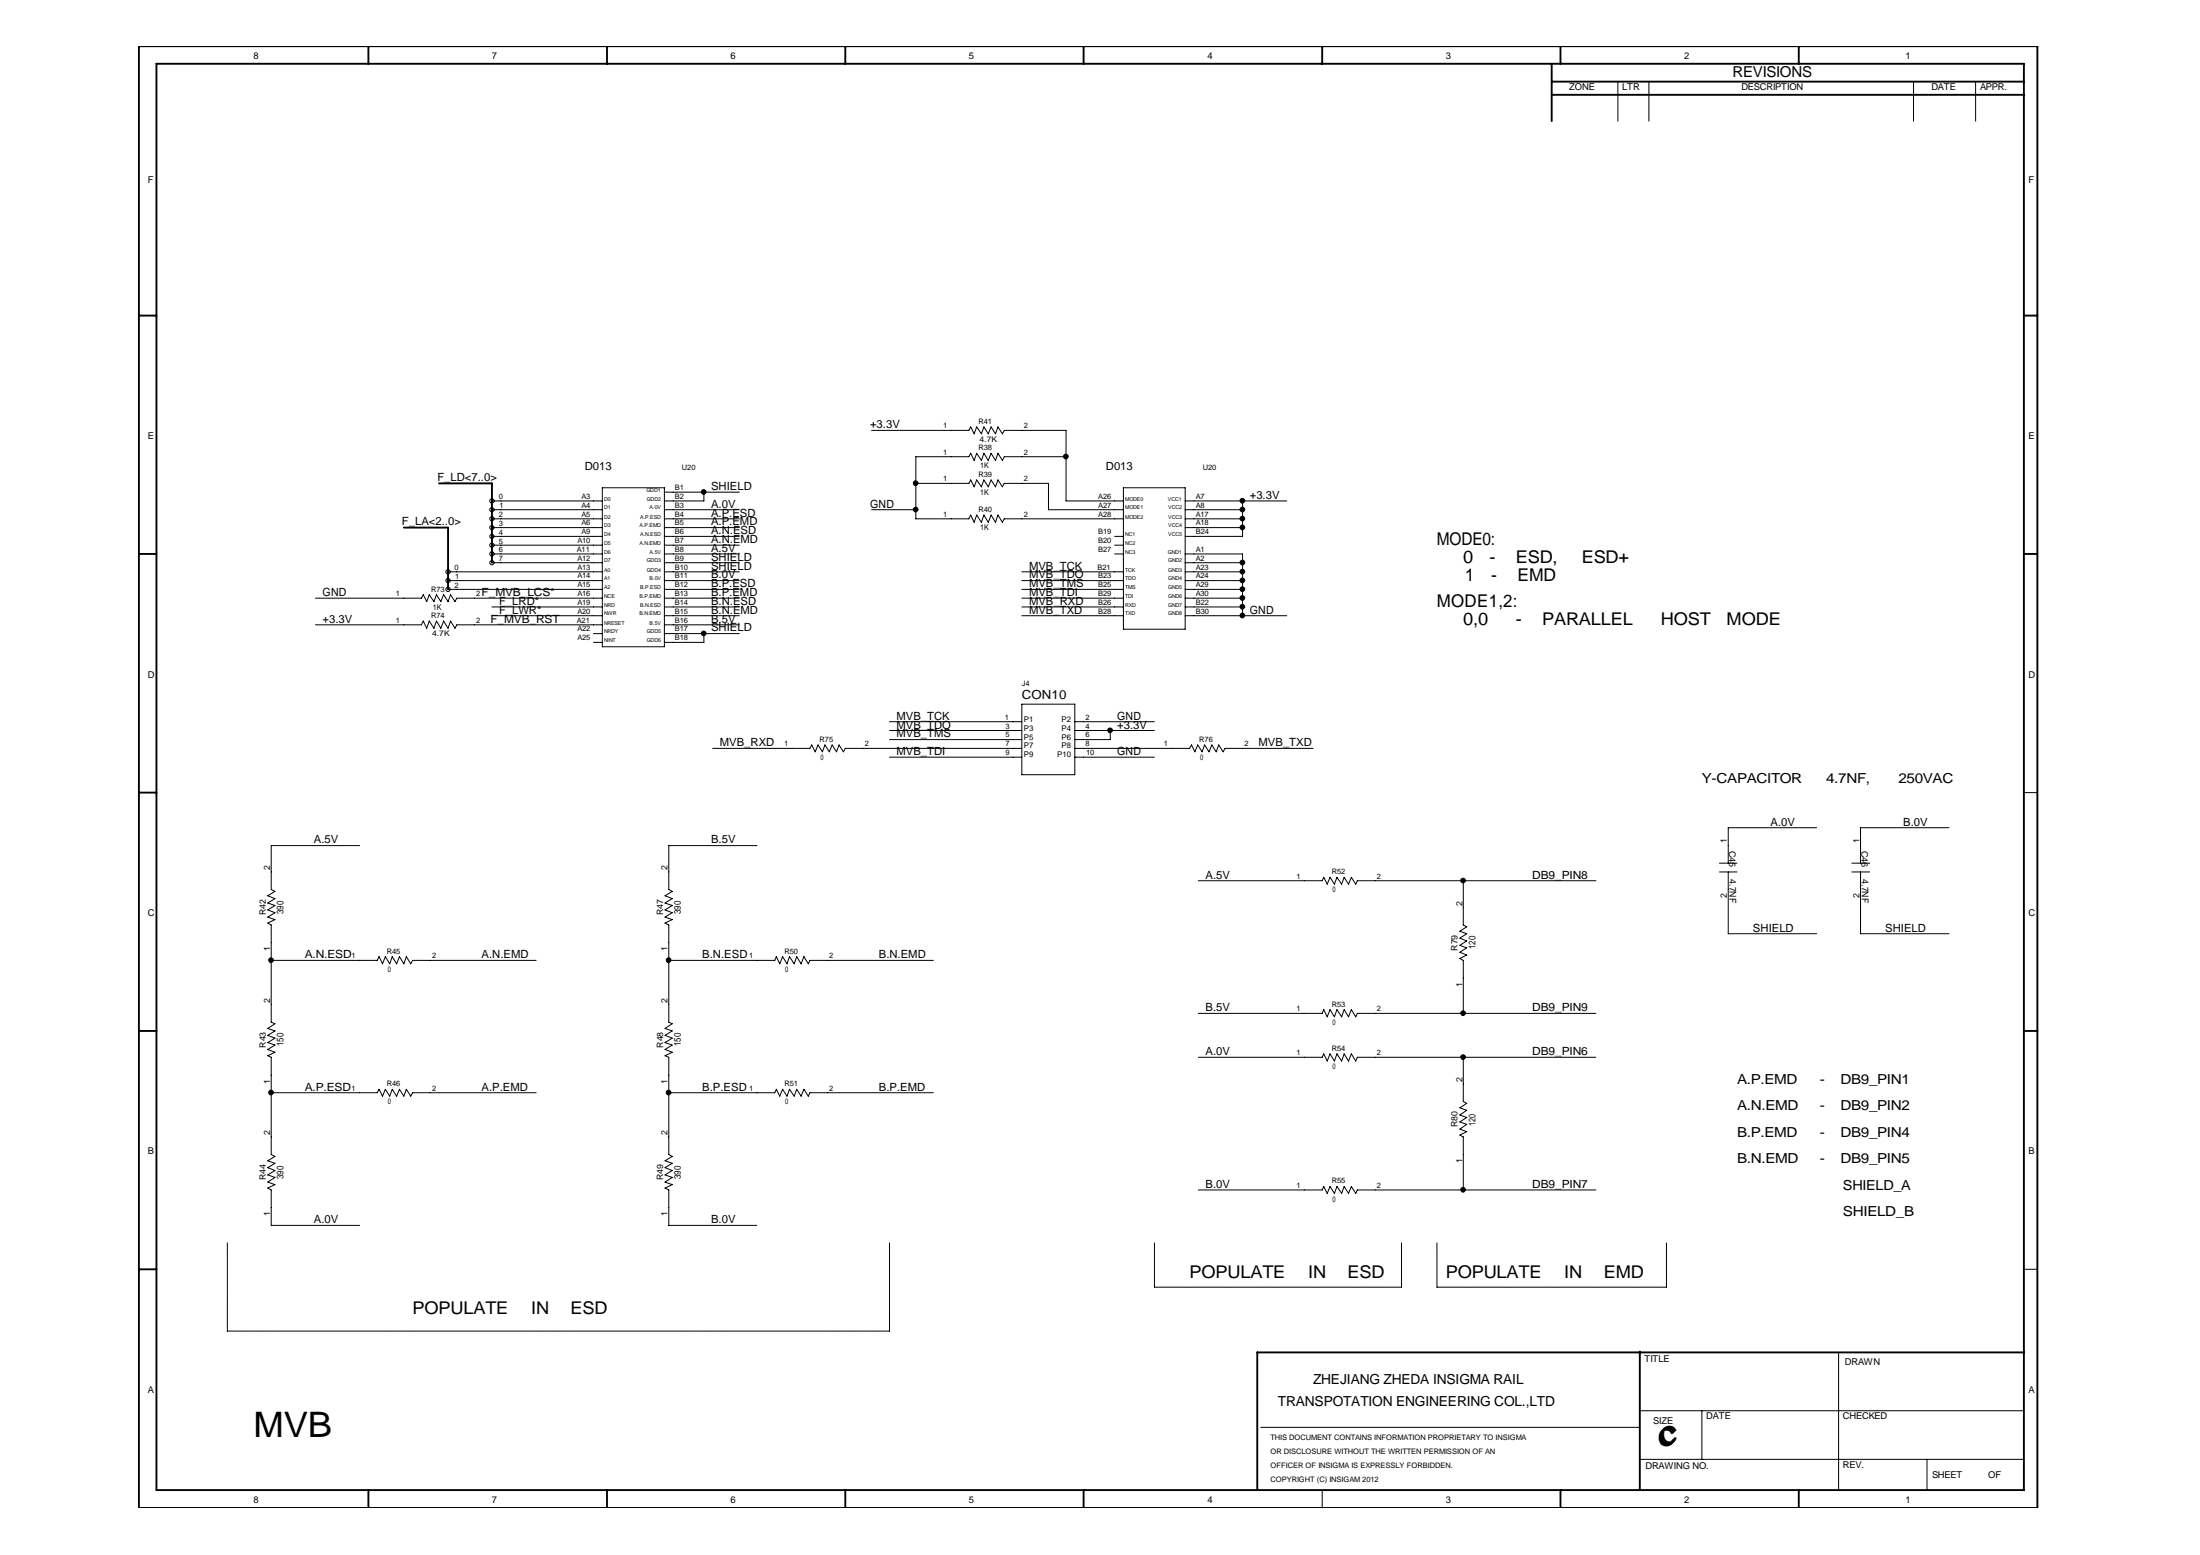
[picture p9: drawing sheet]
<svg xmlns="http://www.w3.org/2000/svg" width="297mm" height="210mm" viewBox="0 0 297 210" stroke-linecap="round" stroke-linejoin="round" font-family="sans-serif">
<g fill="none" stroke="#000" stroke-width=".25">
<path d="M18.8 6.2h256.3v197.4h-256.3zM21.1 8.6h252.2v192.5h-252.2zM49.7 6.2v2.4M82 6.2v2.4M114.1 6.2v2.4M146.3 6.2v2.4M178.5 6.2v2.4M209.5 11h63.8M209.5 8.6v7.8M209.5 12.8h63.8M210.7 6.2v2.4M242.9 6.2v2.4"/>
<path d="M18.8 42.6h2.3M273.3 42.6h1.8M18.8 74.8h2.3M54.5 71.2h6v8.4M59.3 65.2h7.1v10.8M273.3 74.8h1.8M18.8 107h2.3M18.8 139.2h2.3M273.3 139.2h1.8M18.8 171.3h2.3M221.4 182.4v18.7M273.3 182.6h-103.5v18.5"/>
<path d="M49.7 201.1v2.5M82 201.1v2.5M114.1 201.1v2.5M146.3 201.1v2.5M210.7 201.1v2.5M242.9 201.1v2.5"/>
</g>
<path d="M30.7 179.7h89.4M30.7 167.8v11.9M120.1 179.7v-11.9M155.9 173.8h33.3M155.9 167.8v6M189.2 173.8v-6M194 173.8h31M194 167.8v6M225 173.8v-6" fill="none" stroke="#000" stroke-width=".14" stroke-dasharray=".3 .1"/>
<g fill="none" stroke="#000" stroke-width=".14">
<path d="M218.4 11v5.4M222.6 11v5.4M258.4 11v5.4M266.7 11v5.4M117.7 58.1h13.1l.3-.5 .4 1 .4-1 .6 1 .3-1 .6 1 .4-1 .6 1 .3-1 .6 1 .3-.5h8.3v9.5h7.8M60.5 77.2h20.8M60.5 78.4h20.8M60.5 79.6h20.8M66.4 67.6h14.9M66.4 68.8h14.9M66.4 70h14.9M66.4 71.2h14.9"/>
<path d="M66.4 72.4h14.9M66.4 73.6h14.9M66.4 74.8h14.9M66.4 76h14.9M81.3 65.8h8.4v21.5h-8.4zM89.7 68.8h10.1M89.7 70h10.1M89.7 71.2h10.1M89.7 72.4h10.1M89.7 73.6h10.1M89.7 74.8h10.1M89.7 76h10.1"/>
<path d="M89.7 77.2h10.1M89.7 78.4h10.1M89.7 79.6h10.1M89.7 66.4h10.1M95 66.4v1.2h-5.3M117.7 68.8h6M123.7 65.2h7.1l.3-.4 .4 .9 .4-.9 .6 .9 .3-.9 .6 .9 .4-.9 .6 .9 .3-.9 .6 .9 .3-.5h6v3.6h10.1M138 77.2h13.7M138 78.4h13.7M138 79.6h13.7M143.9 61.7h-8.3l-.3 .5-.6-1-.3 1-.6-1-.4 1-.6-1-.3 1-.6-1-.4 1-.4-1-.3 .5h-7.1v8.3h7.1l.3-.5 .4 1 .4-1 .6 1 .3-1 .6 1 .4-1 .6 1 .3-1 .6 1 .3-.5h16.1M150.5 72.4h1.2"/>
<path d="M150.5 73.6h1.2M150.5 74.8h1.2M151.7 65.8h8.3v19.1h-8.3zM160 67.6h13.7M160 68.8h7.8M160 70h7.8M160 71.2h7.8M160 74.8h7.8v8.3M160 76h7.8M160 77.2h7.8M160 78.4h7.8M160 79.6h7.8"/>
<path d="M167.8 67.6v4.8h-7.8M42.6 80.7h14.3l.2-.4 .5 .9 .4-.9 .6 .9 .3-.9 .6 .9 .4-.9 .6 .9 .3-.9 .6 .9 .3-.5h19.6M42.6 84.3h14.3l.2-.5 .5 1 .4-1 .6 1 .3-1 .6 1 .4-1 .6 1 .3-1 .6 1 .3-.5h19.6M66.4 81.9h14.9M66.4 83.1h14.9M80.1 85.5h1.2M80.1 86.7h1.2M89.7 80.7h10.1M89.7 81.9h10.1M89.7 83.1h10.1M89.7 84.3h10.1M89.7 85.5h10.1"/>
<path d="M95 85.5v1.2h-5.3M120.1 97.4h17.9M120.1 99.8h17.9M120.1 98.6h17.9M138 80.7h13.7M138 81.9h13.7M138 83.1h13.7M138 95.1h7.1v9.5h-7.1zM145.1 97.4h10.8M145.1 98.6h10.8M149.9 98.6v1.2h-4.8M160 80.7h7.8"/>
<path d="M160 81.9h7.8M160 83.1h13.7M48.6 114.1h-12v6l.5 .2-.9 .6 .9 .4-.9 .6 .9 .3-.9 .6 .9 .4-.9 .6 .9 .3-.9 .5 .4 .3v13.1l.5 .2-.9 .6 .9 .4-.9 .6 .9 .3-.9 .6 .9 .4-.9 .6 .9 .3-.9 .5 .4 .2v13.1l.5 .3-.9 .6 .9 .3-.9 .6 .9 .4-.9 .6 .9 .3-.9 .7 .9 .3-.9 .5 .4 .2v4.8h12M96.2 101h13.1l.3-.4 .5 .9 .3-.9 .6 .9 .4-.9 .6 .9 .4-.9 .5 .9 .4-.9 .6 .9 .2-.5h23.9M102.2 114.1h-11.9v6l.5 .2-1 .6 1 .4-1 .6 1 .3-1 .6 1 .4-1 .6 1 .3-1 .5 .5 .3v13.1l.5 .2-1 .6 1 .4-1 .6 1 .3-1 .6 1 .4-1 .6 1 .3-1 .5 .5 .2v13.1l.5 .3-1 .6 1 .3-1 .6 1 .4-1 .6 1 .3-1 .7 1 .3-1 .5 .5 .2v4.8h11.9M120.1 102.2h17.9M145.1 101h15.5l.3-.4 .4 .9 .4-.9 .6 .9 .3-.9 .6 .9 .4-.9 .6 .9 .3-.9 .6 .9 .3-.5h11.9M145.1 102.2h10.8M161.8 118.9h16.7l.2-.5 .5 1 .4-1 .6 1 .3-1 .6 1 .4-1 .6 1 .4-1 .5 1 .3-.5h32.2M197.6 118.9v6l.4 .2-.9 .6 .9 .3-.9 .6 .9 .4-.9 .6 .9 .3-.9 .6 .9 .4-.9 .5 .5 .2v7.2M232.2 117.7h2.3M232.2 116.5h2.3"/>
<path d="M233.3 117.7v8.3h12M245.3 111.7h-12v4.8M250 117.7h2.4M250 116.5h2.4M251.2 117.7v8.3h11.9M263.1 111.7h-11.9v4.8M273.3 107h1.8M36.6 129.6h14.3l.3-.5 .4 1 .4-1 .6 1 .4-1 .6 1 .3-1 .6 1 .4-1 .6 1 .2-.5h16.7M90.3 129.6h14.3l.2-.5 .5 1 .4-1 .6 1 .3-1 .6 1 .4-1 .6 1 .3-1 .6 1 .2-.5h16.7M161.8 136.8h16.7l.2-.5 .5 1 .4-1 .6 1 .3-1 .6 1 .4-1 .6 1 .4-1 .5 1 .3-.5h32.2M36.6 147.5h14.3l.3-.5 .4 1 .4-1 .6 1 .4-1 .6 1 .3-1 .6 1 .4-1 .6 1 .2-.5h16.7M90.3 147.5h14.3l.2-.5 .5 1 .4-1 .6 1 .3-1 .6 1 .4-1 .6 1 .3-1 .6 1 .2-.5h16.7"/>
<path d="M161.8 142.7h16.7l.2-.4 .5 .9 .4-.9 .6 .9 .3-.9 .6 .9 .4-.9 .6 .9 .4-.9 .5 .9 .3-.5h32.2M197.6 142.7v6l.4 .2-.9 .6 .9 .4-.9 .6 .9 .3-.9 .6 .9 .4-.9 .6 .9 .4-.9 .4 .5 .3v7.1M161.8 160.6h16.7l.2-.4 .5 .9 .4-.9 .6 .9 .3-.9 .6 .9 .4-.9 .6 .9 .4-.9 .5 .9 .3-.5h32.2M273.3 171.3h1.8M170.2 192.7h51.2M221.4 197h51.9M221.4 190.4h51.9M229.8 190.4v6.6M248.2 182.7v18.4M260.2 197v4.1M178.5 201.1v2.5"/>
<circle cx="60.5" cy="77.2" r=".3"/>
<circle cx="60.5" cy="79.6" r=".3"/>
<circle cx="60.5" cy="78.4" r=".3"/>
<circle cx="66.4" cy="67.6" r=".3"/>
<circle cx="66.4" cy="70" r=".3"/>
<circle cx="66.4" cy="72.4" r=".3"/>
<circle cx="66.4" cy="74.8" r=".3"/>
<circle cx="66.4" cy="68.8" r=".3"/>
<circle cx="66.4" cy="76" r=".3"/>
<circle cx="66.4" cy="73.6" r=".3"/>
<circle cx="66.4" cy="71.2" r=".3"/>
</g>
<g fill="#000" stroke="#000" stroke-width=".14">
<circle cx="95" cy="66.4" r=".32"/>
<circle cx="123.6" cy="68.8" r=".32"/>
<circle cx="123.6" cy="65.2" r=".32"/>
<circle cx="143.9" cy="61.6" r=".32"/>
<circle cx="167.7" cy="75.9" r=".32"/>
<circle cx="167.7" cy="68.8" r=".32"/>
<circle cx="167.7" cy="77.2" r=".32"/>
<circle cx="167.7" cy="67.6" r=".32"/>
<circle cx="167.7" cy="78.3" r=".32"/>
<circle cx="167.7" cy="71.2" r=".32"/>
<circle cx="167.7" cy="70" r=".32"/>
<circle cx="167.7" cy="79.5" r=".32"/>
<circle cx="95" cy="85.5" r=".32"/>
<circle cx="149.9" cy="98.6" r=".32"/>
<circle cx="167.7" cy="80.7" r=".32"/>
<circle cx="167.7" cy="83.1" r=".32"/>
<circle cx="167.7" cy="81.9" r=".32"/>
<circle cx="197.5" cy="118.9" r=".32"/>
<circle cx="36.6" cy="129.6" r=".32"/>
<circle cx="90.3" cy="129.6" r=".32"/>
<circle cx="197.5" cy="136.8" r=".32"/>
<circle cx="36.6" cy="147.5" r=".32"/>
<circle cx="90.3" cy="147.5" r=".32"/>
<circle cx="197.5" cy="142.7" r=".32"/>
<circle cx="197.5" cy="160.6" r=".32"/>
</g>
<text font-size="4.7" x="34.2" y="193.9">MVB</text>
<text font-size="3.2" x="223.9" y="195.2">C</text>
<g font-size="2.4">
<text x="194" y="73.6">MODE0:</text>
<text x="197.6" y="76">0</text>
<text x="201.1" y="76">-</text>
<text x="204.7" y="76">ESD,</text>
<text x="213.6" y="76">ESD+</text>
<text x="194" y="81.9">MODE1,2:</text>
<text x="197.8" y="78.4">1</text>
<text x="201.3" y="78.4">-</text>
<text x="204.9" y="78.4">EMD</text>
<text x="197.6" y="84.3">0,0</text>
<text x="204.7" y="84.3">-</text>
<text x="208.2" y="84.3">PARALLEL</text>
<text x="224.2" y="84.3">HOST</text>
<text x="233.1" y="84.3">MODE</text>
<text x="160.6" y="172.6">POPULATE</text>
<text x="176.6" y="172.6">IN</text>
<text x="181.9" y="172.6">ESD</text>
<text x="195.2" y="172.6">POPULATE</text>
<text x="211.2" y="172.6">IN</text>
<text x="216.5" y="172.6">EMD</text>
<text x="55.7" y="177.3">POPULATE</text>
<text x="71.7" y="177.3">IN</text>
<text x="77" y="177.3">ESD</text>
</g>
<text font-size="2" x="233.9" y="10.4">REVISIONS</text>
<g font-size="1.9">
<text x="229.8" y="105.7">Y-CAPACITOR</text>
<text x="246.5" y="105.7">4.7NF,</text>
<text x="256.3" y="105.7">250VAC</text>
<text x="234.5" y="146.3">A.P.EMD</text>
<text x="234.5" y="149.8">A.N.EMD</text>
<text x="245.7" y="146.3">-</text>
<text x="245.7" y="149.8">-</text>
<text x="248.5" y="146.3">DB9_PIN1</text>
<text x="248.5" y="149.8">DB9_PIN2</text>
<text x="234.5" y="153.4">B.P.EMD</text>
<text x="245.7" y="153.4">-</text>
<text x="248.5" y="153.4">DB9_PIN4</text>
<text x="234.5" y="157">B.N.EMD</text>
<text x="245.7" y="157">-</text>
<text x="248.5" y="157">DB9_PIN5</text>
<text x="248.8" y="160.6">SHIELD_A</text>
<text x="248.8" y="164.1">SHIELD_B</text>
<text x="172.6" y="189.8">TRANSPOTATION ENGINEERING COL.,LTD</text>
<text x="177.3" y="186.8">ZHEJIANG ZHEDA INSIGMA RAIL</text>
</g>
<text font-size="1.7" x="138" y="94.4">CON10</text>
<g font-size="1.5">
<text x="117.5" y="57.8">+3.3V</text>
<text x="59.1" y="65">F_LD&lt;7..0&gt;</text>
<text x="79" y="63.4">D013</text>
<text x="149.3" y="63.4">D013</text>
<text x="54.3" y="70.9">F_LA&lt;2..0&gt;</text>
<text x="96" y="66.1">SHIELD</text>
<text x="96" y="70.9">A.P.EMD</text>
<text x="96" y="69.7">A.P.ESD</text>
<text x="96" y="68.6">A.0V</text>
<text x="117.5" y="68.6">GND</text>
<text x="168.7" y="67.4">+3.3V</text>
<text x="96" y="74.5">A.5V</text>
<text x="96" y="76.9">SHIELD</text>
<text x="96" y="75.7">SHIELD</text>
<text x="96" y="72.1">A.N.ESD</text>
<text x="96" y="73.3">A.N.EMD</text>
<text x="138.9" y="76.9">MVB_TCK</text>
<text x="43.6" y="80.4">GND</text>
<text x="65" y="80.4">F_MVB_LCS*</text>
<text x="67.4" y="82.9">F_LWR*</text>
<text x="67.4" y="81.7">F_LRD*</text>
<text x="96" y="80.4">B.P.EMD</text>
<text x="96" y="79.3">B.P.ESD</text>
<text x="96" y="82.9">B.N.EMD</text>
<text x="96" y="81.7">B.N.ESD</text>
<text x="96" y="78.1">B.0V</text>
<text x="138.9" y="79.3">MVB_TMS</text>
<text x="138.9" y="78.1">MVB_TDO</text>
<text x="138.9" y="82.9">MVB_TXD</text>
<text x="138.9" y="81.7">MVB_RXD</text>
<text x="138.9" y="80.4">MVB_TDI</text>
<text x="168.7" y="82.9">GND</text>
<text x="43.6" y="84">+3.3V</text>
<text x="66.2" y="84">F_MVB_RST</text>
<text x="96" y="85.2">SHIELD</text>
<text x="96" y="84">B.5V</text>
<text x="97.2" y="100.7">MVB_RXD</text>
<text x="121" y="101.9">MVB_TDI</text>
<text x="121" y="99.5">MVB_TMS</text>
<text x="121" y="97.2">MVB_TCK</text>
<text x="121" y="98.4">MVB_TDO</text>
<text x="150.8" y="97.2">GND</text>
<text x="150.8" y="98.4">+3.3V</text>
<text x="150.8" y="101.9">GND</text>
<text x="169.9" y="100.7">MVB_TXD</text>
<text x="42.4" y="113.8">A.5V</text>
<text x="96" y="113.8">B.5V</text>
<text x="239.1" y="111.5">A.0V</text>
<text x="257" y="111.5">B.0V</text>
<text x="162.8" y="118.6">A.5V</text>
<text x="206.9" y="118.6">DB9_PIN8</text>
<text x="236.7" y="125.8">SHIELD</text>
<text x="254.6" y="125.8">SHIELD</text>
<text x="41.1" y="129.3">A.N.ESD</text>
<text x="65" y="129.3">A.N.EMD</text>
<text x="94.8" y="129.3">B.N.ESD</text>
<text x="118.7" y="129.3">B.N.EMD</text>
<text x="162.8" y="136.5">B.5V</text>
<text x="206.9" y="136.5">DB9_PIN9</text>
<text x="162.8" y="142.5">A.0V</text>
<text x="206.9" y="142.5">DB9_PIN6</text>
<text x="41.1" y="147.2">A.P.ESD</text>
<text x="65" y="147.2">A.P.EMD</text>
<text x="94.8" y="147.2">B.P.ESD</text>
<text x="118.7" y="147.2">B.P.EMD</text>
<text x="162.8" y="160.3">B.0V</text>
<text x="206.9" y="160.3">DB9_PIN7</text>
<text x="42.4" y="165.1">A.0V</text>
<text x="96" y="165.1">B.0V</text>
</g>
<g font-size="1.3">
<text x="34.2" y="8">8</text>
<text x="66.4" y="8">7</text>
<text x="98.6" y="8">6</text>
<text x="130.8" y="8">5</text>
<text x="163" y="8">4</text>
<text x="195.2" y="8">3</text>
<text x="227.4" y="8">2</text>
<text x="257.3" y="8">1</text>
<text x="211.9" y="12.2">ZONE</text>
<text x="219" y="12.2">LTR</text>
<text x="235.1" y="12.2">DESCRIPTION</text>
<text x="260.8" y="12.2">DATE</text>
<text x="267.3" y="12.2">APPR.</text>
<text x="19.9" y="24.7">F</text>
<text x="273.9" y="24.7">F</text>
<text x="19.9" y="59.2">E</text>
<text x="273.9" y="59.2">E</text>
<text x="19.9" y="91.5">D</text>
<text x="273.9" y="91.5">D</text>
<text x="233.5" y="118.7" transform="rotate(90 233.5 118.7)">4.7NF</text>
<text x="251.4" y="118.7" transform="rotate(90 251.4 118.7)">4.7NF</text>
<text x="19.9" y="123.6">C</text>
<text x="38.3" y="123.4" transform="rotate(-90 38.3 123.4)">390</text>
<text x="91.9" y="123.4" transform="rotate(-90 91.9 123.4)">390</text>
<text x="273.9" y="123.6">C</text>
<text x="199.2" y="128.1" transform="rotate(-90 199.2 128.1)">120</text>
<text x="38.3" y="141.2" transform="rotate(-90 38.3 141.2)">150</text>
<text x="91.9" y="141.2" transform="rotate(-90 91.9 141.2)">150</text>
<text x="19.9" y="155.8">B</text>
<text x="199.2" y="151.9" transform="rotate(-90 199.2 151.9)">120</text>
<text x="273.9" y="155.8">B</text>
<text x="38.3" y="159.2" transform="rotate(-90 38.3 159.2)">390</text>
<text x="91.9" y="159.2" transform="rotate(-90 91.9 159.2)">390</text>
<text x="222" y="183.8">TITLE</text>
<text x="249.1" y="184.3">DRAWN</text>
<text x="19.9" y="188">A</text>
<text x="230.4" y="191.6">DATE</text>
<text x="248.8" y="191.6">CHECKED</text>
<text x="273.9" y="188">A</text>
<text x="223.2" y="192.2">SIZE</text>
<text x="34.2" y="202.9">8</text>
<text x="66.4" y="202.9">7</text>
<text x="98.6" y="202.9">6</text>
<text x="130.8" y="202.9">5</text>
<text x="163" y="202.9">4</text>
<text x="195.2" y="202.9">3</text>
<text x="222.2" y="198.3">DRAWING NO.</text>
<text x="227.4" y="202.9">2</text>
<text x="248.8" y="198.1">REV.</text>
<text x="257.3" y="202.9">1</text>
<text x="260.9" y="199.5">SHEET</text>
<text x="268.4" y="199.6">OF</text>
</g>
<g font-size="1.2">
<text x="233.2" y="113.8" transform="rotate(-90 233.2 113.8)">1</text>
<text x="251.1" y="113.8" transform="rotate(-90 251.1 113.8)">1</text>
<text x="36.5" y="117.4" transform="rotate(-90 36.5 117.4)">2</text>
<text x="90.1" y="117.4" transform="rotate(-90 90.1 117.4)">2</text>
<text x="233.5" y="114.8" transform="rotate(90 233.5 114.8)">C45</text>
<text x="251.3" y="114.8" transform="rotate(90 251.3 114.8)">C46</text>
<text x="35.9" y="123.5" transform="rotate(-90 35.9 123.5)">R42</text>
<text x="89.5" y="123.5" transform="rotate(-90 89.5 123.5)">R47</text>
<text x="197.4" y="122.2" transform="rotate(-90 197.4 122.2)">2</text>
<text x="233.2" y="121.2" transform="rotate(-90 233.2 121.2)">2</text>
<text x="251.1" y="121.2" transform="rotate(-90 251.1 121.2)">2</text>
<text x="36.5" y="128.4" transform="rotate(-90 36.5 128.4)">1</text>
<text x="90.1" y="128.4" transform="rotate(-90 90.1 128.4)">1</text>
<text x="196.8" y="128.3" transform="rotate(-90 196.8 128.3)">R79</text>
<text x="36.5" y="135.4" transform="rotate(-90 36.5 135.4)">2</text>
<text x="90.1" y="135.4" transform="rotate(-90 90.1 135.4)">2</text>
<text x="197.4" y="133.2" transform="rotate(-90 197.4 133.2)">1</text>
<text x="35.9" y="141.4" transform="rotate(-90 35.9 141.4)">R43</text>
<text x="89.5" y="141.4" transform="rotate(-90 89.5 141.4)">R48</text>
<text x="36.5" y="146.3" transform="rotate(-90 36.5 146.3)">1</text>
<text x="90.1" y="146.3" transform="rotate(-90 90.1 146.3)">1</text>
<text x="197.4" y="146.1" transform="rotate(-90 197.4 146.1)">2</text>
<text x="36.5" y="153.2" transform="rotate(-90 36.5 153.2)">2</text>
<text x="90.1" y="153.2" transform="rotate(-90 90.1 153.2)">2</text>
<text x="196.8" y="152.2" transform="rotate(-90 196.8 152.2)">R80</text>
<text x="35.9" y="159.3" transform="rotate(-90 35.9 159.3)">R44</text>
<text x="89.5" y="159.3" transform="rotate(-90 89.5 159.3)">R49</text>
<text x="197.4" y="157" transform="rotate(-90 197.4 157)">1</text>
<text x="36.5" y="164.2" transform="rotate(-90 36.5 164.2)">1</text>
<text x="90.1" y="164.2" transform="rotate(-90 90.1 164.2)">1</text>
</g>
<g font-size="1.1">
<text x="132.2" y="59.7">4.7K</text>
<text x="132.3" y="63.2">1K</text>
<text x="132.3" y="71.6">1K</text>
<text x="132.3" y="66.8">1K</text>
<text x="58.4" y="82.3">1K</text>
<text x="58.3" y="85.9">4.7K</text>
<text x="138.2" y="97.4">P1</text>
<text x="138.2" y="99.8">P5</text>
<text x="138.2" y="98.6">P3</text>
<text x="138.2" y="101">P7</text>
<text x="143.3" y="99.8">P6</text>
<text x="143.3" y="98.6">P4</text>
<text x="143.3" y="97.4">P2</text>
<text x="143.3" y="101">P8</text>
<text x="110.8" y="102.5">0</text>
<text x="138.2" y="102.2">P9</text>
<text x="142.7" y="102.2">P10</text>
<text x="162.1" y="102.5">0</text>
<text x="179.9" y="120.5">0</text>
<text x="52.4" y="131.2">0</text>
<text x="106" y="131.2">0</text>
<text x="179.9" y="138.3">0</text>
<text x="52.4" y="149.1">0</text>
<text x="106" y="149.1">0</text>
<text x="179.9" y="144.3">0</text>
<text x="179.9" y="162.2">0</text>
</g>
<g font-size="1">
<text x="127.3" y="57.8">1</text>
<text x="132.1" y="57.2">R41</text>
<text x="138.2" y="57.8">2</text>
<text x="92.1" y="63.4">U20</text>
<text x="127.3" y="65">1</text>
<text x="127.3" y="61.4">1</text>
<text x="132.1" y="64.4">R39</text>
<text x="132.1" y="60.8">R38</text>
<text x="138.2" y="65">2</text>
<text x="138.2" y="61.4">2</text>
<text x="162.4" y="63.4">U20</text>
<text x="67.4" y="69.8">2</text>
<text x="67.4" y="71">3</text>
<text x="67.4" y="67.4">0</text>
<text x="67.4" y="68.6">1</text>
<text x="78.5" y="70.9">A6</text>
<text x="78.5" y="69.7">A5</text>
<text x="78.5" y="68.6">A4</text>
<text x="78.5" y="67.4">A3</text>
<text x="91.1" y="67.4">B2</text>
<text x="91.1" y="66.1">B1</text>
<text x="91.1" y="69.7">B4</text>
<text x="91.1" y="70.9">B5</text>
<text x="91.1" y="68.6">B3</text>
<text x="127.3" y="69.7">1</text>
<text x="132.1" y="69.1">R40</text>
<text x="138.2" y="69.7">2</text>
<text x="148.3" y="69.7">A28</text>
<text x="148.3" y="68.6">A27</text>
<text x="148.3" y="67.4">A26</text>
<text x="161.5" y="70.9">A18</text>
<text x="161.5" y="69.7">A17</text>
<text x="161.5" y="68.6">A8</text>
<text x="161.5" y="67.4">A7</text>
<text x="61.4" y="76.9">0</text>
<text x="67.4" y="72.2">4</text>
<text x="67.4" y="73.4">5</text>
<text x="67.4" y="74.6">6</text>
<text x="67.4" y="75.7">7</text>
<text x="77.9" y="74.5">A11</text>
<text x="78" y="75.7">A12</text>
<text x="78" y="73.3">A10</text>
<text x="78" y="76.9">A13</text>
<text x="78.5" y="72.1">A9</text>
<text x="91.1" y="76.9">B10</text>
<text x="91.1" y="75.7">B9</text>
<text x="91.1" y="72.1">B6</text>
<text x="91.1" y="73.3">B7</text>
<text x="91.1" y="74.5">B8</text>
<text x="148.2" y="76.9">B21</text>
<text x="148.3" y="74.5">B27</text>
<text x="148.3" y="73.3">B20</text>
<text x="148.3" y="72.1">B19</text>
<text x="161.5" y="72.1">B24</text>
<text x="161.5" y="76.9">A23</text>
<text x="161.5" y="75.7">A2</text>
<text x="161.5" y="74.5">A1</text>
<text x="53.4" y="80.4">1</text>
<text x="58.2" y="79.9">R73</text>
<text x="58.2" y="83.5">R74</text>
<text x="61.4" y="79.3">2</text>
<text x="61.5" y="78.1">1</text>
<text x="64.3" y="80.4">2</text>
<text x="78" y="82.9">A20</text>
<text x="78" y="81.7">A19</text>
<text x="78" y="80.4">A16</text>
<text x="78" y="79.3">A15</text>
<text x="78" y="78.1">A14</text>
<text x="91.1" y="79.3">B12</text>
<text x="91.1" y="80.4">B13</text>
<text x="91.1" y="81.7">B14</text>
<text x="91.1" y="82.9">B15</text>
<text x="91.1" y="78.1">B11</text>
<text x="148.3" y="82.9">B28</text>
<text x="148.3" y="79.3">B25</text>
<text x="148.3" y="78.1">B23</text>
<text x="148.3" y="80.4">B29</text>
<text x="148.3" y="81.7">B26</text>
<text x="161.5" y="82.9">B30</text>
<text x="161.5" y="81.7">B22</text>
<text x="161.5" y="80.4">A30</text>
<text x="161.5" y="79.3">A29</text>
<text x="161.5" y="78.1">A24</text>
<text x="53.4" y="84">1</text>
<text x="64.3" y="84">2</text>
<text x="77.9" y="84">A21</text>
<text x="78" y="85.2">A22</text>
<text x="78" y="86.4">A25</text>
<text x="91.1" y="86.4">B18</text>
<text x="91.1" y="85.2">B17</text>
<text x="91.1" y="84">B16</text>
<text x="138" y="92.6">J4</text>
<text x="105.9" y="100.7">1</text>
<text x="110.7" y="100.1">R75</text>
<text x="116.8" y="100.7">2</text>
<text x="135.7" y="97.2">1</text>
<text x="135.8" y="101.9">9</text>
<text x="135.8" y="100.7">7</text>
<text x="135.8" y="99.5">5</text>
<text x="135.8" y="98.4">3</text>
<text x="146.6" y="100.7">8</text>
<text x="146.6" y="99.5">6</text>
<text x="146.6" y="98.4">4</text>
<text x="146.6" y="97.2">2</text>
<text x="146.6" y="101.9">10</text>
<text x="157.1" y="100.7">1</text>
<text x="161.9" y="100.1">R76</text>
<text x="168" y="100.7">2</text>
<text x="175" y="118.6">1</text>
<text x="179.8" y="118">R52</text>
<text x="185.9" y="118.6">2</text>
<text x="47.5" y="129.3">1</text>
<text x="52.2" y="128.7">R45</text>
<text x="58.3" y="129.3">2</text>
<text x="101.1" y="129.3">1</text>
<text x="105.9" y="128.7">R50</text>
<text x="112" y="129.3">2</text>
<text x="175" y="136.5">1</text>
<text x="179.8" y="135.9">R53</text>
<text x="185.9" y="136.5">2</text>
<text x="175" y="142.5">1</text>
<text x="179.8" y="141.9">R54</text>
<text x="185.9" y="142.5">2</text>
<text x="47.5" y="147.2">1</text>
<text x="52.2" y="146.6">R46</text>
<text x="58.3" y="147.2">2</text>
<text x="101.1" y="147.2">1</text>
<text x="105.9" y="146.6">R51</text>
<text x="112" y="147.2">2</text>
<text x="175" y="160.3">1</text>
<text x="179.8" y="159.7">R55</text>
<text x="185.9" y="160.3">2</text>
<text x="171.5" y="194.4">THIS DOCUMENT CONTAINS INFORMATION PROPRIETARY TO INSIGMA</text>
<text x="171.5" y="196.3">OR DISCLOSURE WITHOUT THE WRITTEN PERMISSION OF AN</text>
<text x="171.5" y="198.2">OFFICER OF INSIGMA IS EXPRESSLY FORBIDDEN.</text>
<text x="171.5" y="200">COPYRIGHT (C) INSIGAM 2012</text>
</g>
<g font-size=".7">
<text x="81.6" y="71.2">D3</text>
<text x="81.6" y="70">D2</text>
<text x="81.6" y="68.8">D1</text>
<text x="81.6" y="67.6">D0</text>
<text x="86.4" y="71.2">A.P.EMD</text>
<text x="86.4" y="70">A.P.ESD</text>
<text x="87.3" y="66.4">GDD1</text>
<text x="87.3" y="67.6">GDD2</text>
<text x="87.7" y="68.8">A.0V</text>
<text x="151.9" y="70">MODE2</text>
<text x="151.9" y="68.8">MODE1</text>
<text x="151.9" y="67.6">MODE0</text>
<text x="157.7" y="67.6">VCC1</text>
<text x="157.7" y="71.2">VCC4</text>
<text x="157.7" y="70">VCC3</text>
<text x="157.7" y="68.8">VCC2</text>
<text x="81.6" y="77.1">A0</text>
<text x="81.6" y="75.9">D7</text>
<text x="81.6" y="74.7">D6</text>
<text x="81.6" y="73.5">D5</text>
<text x="81.6" y="72.4">D4</text>
<text x="86.4" y="73.5">A.N.EMD</text>
<text x="86.4" y="72.4">A.N.ESD</text>
<text x="87.3" y="77.1">GDD4</text>
<text x="87.3" y="75.9">GDD3</text>
<text x="87.7" y="74.7">A.5V</text>
<text x="151.9" y="74.7">NC3</text>
<text x="151.9" y="77.1">TCK</text>
<text x="151.9" y="73.5">NC2</text>
<text x="151.9" y="72.4">NC1</text>
<text x="157.7" y="74.7">GND1</text>
<text x="157.7" y="72.4">VCC5</text>
<text x="157.7" y="77.1">GND3</text>
<text x="157.7" y="75.9">GND2</text>
<text x="81.6" y="83.1">NWR</text>
<text x="81.6" y="81.9">NRD</text>
<text x="81.6" y="80.7">NCE</text>
<text x="81.6" y="79.5">A2</text>
<text x="81.6" y="78.3">A1</text>
<text x="86.4" y="83.1">B.N.EMD</text>
<text x="86.4" y="80.7">B.P.EMD</text>
<text x="86.4" y="81.9">B.N.ESD</text>
<text x="86.4" y="79.5">B.P.ESD</text>
<text x="87.7" y="78.3">B.0V</text>
<text x="151.9" y="80.7">TDI</text>
<text x="151.9" y="83.1">TXD</text>
<text x="151.9" y="81.9">RXD</text>
<text x="151.9" y="79.5">TMS</text>
<text x="151.9" y="78.3">TDO</text>
<text x="157.7" y="83.1">GND8</text>
<text x="157.7" y="81.9">GND7</text>
<text x="157.7" y="80.7">GND6</text>
<text x="157.7" y="79.5">GND5</text>
<text x="157.7" y="78.3">GND4</text>
<text x="81.6" y="86.7">NINT</text>
<text x="81.6" y="85.5">NRDY</text>
<text x="81.6" y="84.3">NRESET</text>
<text x="87.3" y="86.7">GDD6</text>
<text x="87.3" y="85.5">GDD5</text>
<text x="87.7" y="84.3">B.5V</text>
</g>
</svg>
